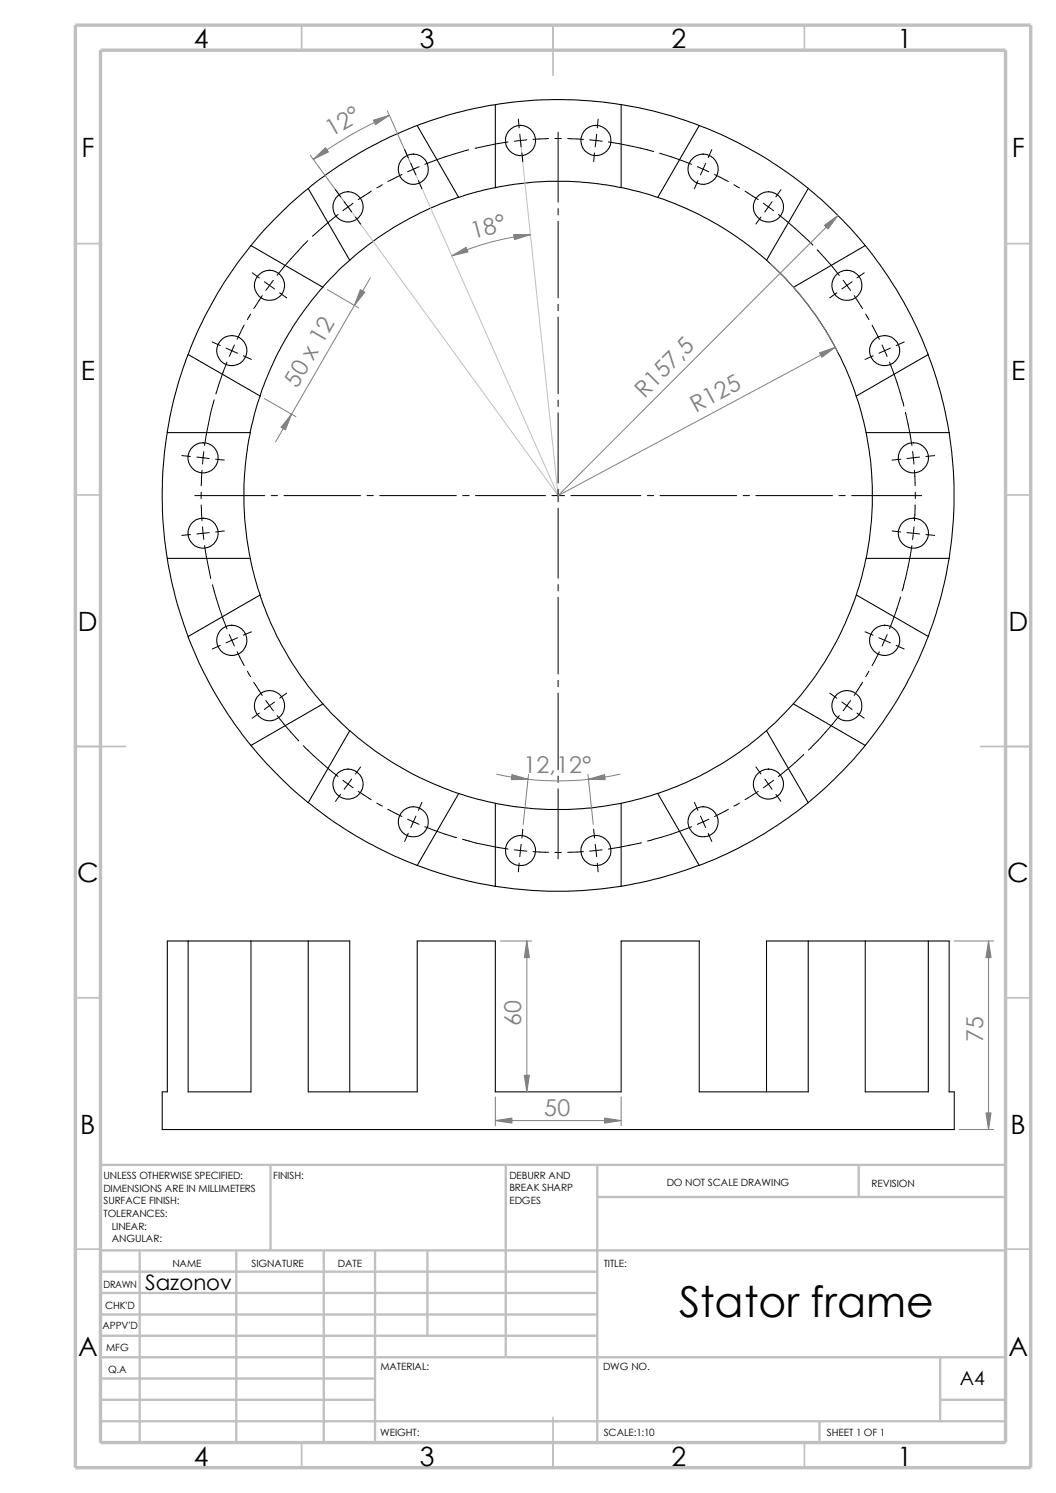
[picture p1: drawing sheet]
<svg xmlns="http://www.w3.org/2000/svg" width="210mm" height="297mm" viewBox="0 0 210 297" stroke-linecap="round" stroke-linejoin="round" font-family="sans-serif">
<g fill="none" stroke="#c0c0c0" stroke-width=".34">
<path d="M60 5v5M110 5v10M160 5v5M15 48.5h5M200 48.5h5M15 98.5h5M200 98.5h5M15 148.5h10M195 148.5h10M15 198.5h5M200 198.5h5M15 248.5h5"/>
<path d="M200 248.5h5M60 287v5M110 282v10M160 287v5"/>
</g>
<g fill="none" stroke="#c0c0c0" stroke-width=".47">
<path d="M53.8 231.7v17.1M100.6 231.7v38.3M118.8 231.7v55.3M118.8 238.1h81.2M170.8 231.7v6.4M200 231.7h-180v55.3M20 248.8h180M20 257.2h98.8M20 253h98.8M27.8 248.8v38.2M47 248.8v38.2M64.4 248.8v38.2"/>
<path d="M74.6 248.8v38.2M85 248.8v16.9M20 265.7h98.8M20 261.5h98.8M20 278.5h54.6M20 274.2h54.6M20 270h180M187 278.5h13M187 270v12.7M20 282.7h180M163 282.7v4.3"/>
</g>
<path d="M15 5h190v287h-190zM20 10h180v277h-180z" fill="none" stroke="#c0c0c0" stroke-width=".68" stroke-linecap="butt"/>
<g fill="none" stroke="#000" stroke-width=".21">
<path d="M61.3 37.5l8.3 14.3M61.3 37.5a79.9 79.9 0 0 0-11.4 11.4M83 25a76.6 76.6 0 0 0-21.7 12.5M83 25l8.2 14.3 3.5-1.1 3.8-.9M91.2 39.2a62.9 62.9 0 0 0-21.6 12.6M98.5 20.8a73.3 73.3 0 0 0-15.5 4.2M98.5 37.3a62 62 0 0 1 25 0M98.5 20.8a77.3 77.3 0 0 1 25 0M98.5 20.8v16.5M123.5 20.8a77.9 77.9 0 0 1 15.6 4.2M123.5 37.3l3.6 .8 3.7 1.2M123.5 20.8v16.5"/>
<path d="M130.8 39.3a62.4 62.4 0 0 1 27 17.9M139.1 25l-8.3 14.3M139.1 25a79.9 79.9 0 0 1 21.6 12.5M160.7 37.5l-8.3 14.3M160.7 37.5a86.2 86.2 0 0 1 11.4 11.4M49.9 48.9l14.3 8.3a62 62 0 0 0-12.5 21.6M49.9 48.9a78.3 78.3 0 0 0-12.5 21.6M69.6 51.8l-1.8 1.5-3.6 3.8M157.8 57.2a63.4 63.4 0 0 1 14.5 28.9M172.1 48.9l-14.3 8.2M172.1 48.9a78.6 78.6 0 0 1 16.7 37.2M37.4 70.5l14.3 8.3"/>
<path d="M37.4 70.5a77.3 77.3 0 0 0-4.2 15.5M51.7 78.8l-1.1 3.6-.9 3.6M184.6 70.5l-14.3 8.3M172.3 86.1a64.3 64.3 0 0 1 0 25M172.3 86.1h16.5M188.8 86.1a80.8 80.8 0 0 1 0 25M33.3 111.1a73.9 73.9 0 0 0 4.1 15.5M33.3 111.1a77.5 77.5 0 0 1 0-25h16.5a62.2 62.2 0 0 0 0 25M33.3 111.1h16.5M49.8 111.1l.8 3.7 1.1 3.5M170.3 118.4l14.3 8.2M170.3 118.4a63.4 63.4 0 0 1-17.9 27"/>
<path d="M172.3 111.1h16.5M172.3 111.1l-.9 3.6-1.1 3.7M188.8 111.1a81.5 81.5 0 0 1-4.2 15.5M37.4 126.6a78.6 78.6 0 0 0 12.5 21.7M37.4 126.6l14.3-8.2a63.6 63.6 0 0 0 12.5 21.6M184.6 126.6a81.6 81.6 0 0 1-12.5 21.7M49.9 148.3a86.2 86.2 0 0 0 11.4 11.4M61.3 159.6a79.9 79.9 0 0 0 21.7 12.6M64.2 140l-14.3 8.3M64.2 140l1.5 1.7 3.8 3.7M69.6 145.3a63.6 63.6 0 0 0 21.6 12.6M69.6 145.4l-8.3 14.3"/>
<path d="M91.2 157.9a63 63 0 0 0 32.3 1.9M91.2 157.9l-8.2 14.3M98.5 159.8v16.5M123.5 159.8v16.5M130.8 157.8l-3.5 1.1-3.8 .9M152.4 145.4l8.3 14.3M152.4 145.4a64.4 64.4 0 0 1-21.6 12.5l8.3 14.3a79.9 79.9 0 0 0 21.6-12.5M157.8 140l14.3 8.3M172.1 148.3a85.7 85.7 0 0 1-11.4 11.4M83 172.2a79.2 79.2 0 0 0 40.5 4.1M139 172.1a77.8 77.8 0 0 1-15.5 4.2M37.4 187.2h-4.1v30h-1v7.5h157.5v-7.5h-1v-30h-4.2"/>
<path d="M37.4 187.2v30h12.5v-30M37.4 187.2h12.5M49.9 187.2h11.4M61.3 187.2v30h21.7v-30h15.5v30h25v-30h15.6v30h21.6v-30M61.3 187.2h8.3v30M160.7 187.2h-8.3v30M160.7 187.2h11.4M172.1 187.2v30h12.5v-30M172.1 187.2h12.5"/>
<circle cx="82.2" cy="33.7" r="3"/>
<circle cx="103.5" cy="27.9" r="3"/>
<circle cx="118.5" cy="27.9" r="3"/>
<circle cx="139.8" cy="33.7" r="3"/>
<circle cx="53.6" cy="56.8" r="3"/>
<circle cx="69.2" cy="41.2" r="3"/>
<circle cx="152.8" cy="41.1" r="3"/>
<circle cx="168.4" cy="56.8" r="3"/>
<circle cx="46.1" cy="69.7" r="2.99"/>
<circle cx="175.9" cy="69.7" r="2.99"/>
<circle cx="40.4" cy="91.1" r="2.99"/>
<circle cx="181.6" cy="91.1" r="3"/>
<circle cx="40.4" cy="106.1" r="2.99"/>
<circle cx="181.6" cy="106.1" r="3"/>
<circle cx="46.1" cy="127.4" r="3"/>
<circle cx="175.9" cy="127.4" r="3"/>
<circle cx="53.6" cy="140.4" r="3"/>
<circle cx="69.2" cy="156" r="3"/>
<circle cx="152.8" cy="156" r="2.99"/>
<circle cx="168.4" cy="140.4" r="3"/>
<circle cx="82.2" cy="163.5" r="3"/>
<circle cx="103.5" cy="169.2" r="3"/>
<circle cx="118.5" cy="169.2" r="3"/>
<circle cx="139.8" cy="163.5" r="3"/>
</g>
<path d="M82.2 33.7l28.8 64.9M103.5 27.9l7.5 70.7M69.2 41.1l41.8 57.5" fill="none" stroke="#c0c0c0" stroke-width=".2"/>
<g fill="none" stroke="#808080" stroke-width=".2">
<path d="M61.7 30.9l6.9 9.4M77 22.1l4.8 10.7M77.4 22.9a82.3 82.3 0 0 0-15.1 8.8M65.1 57.6l6.2 3.7M73.7 55.2l-18.9 32.7M105.5 46.7a52.1 52.1 0 0 0-15.6 4.2M153.2 52.5a63.4 63.4 0 0 1 13.4 17.5M166.7 42.8l-55.7 55.8 55.1-29.5M52.6 79.3l6.2 3.6M98.8 154a56.1 56.1 0 0 0 24.5 0M105.1 154.1l-1 9.9M116.9 154.1l1.1 9.9"/>
<path d="M99.5 187.2h6.2M104.8 187.2v30M189.8 187.2h7.8M196.6 187.2v37.5M98.5 218.2v5.7M123.5 218.2v5.7M98.5 222.9h25M190.8 224.7h6.8"/>
</g>
<g fill="#808080" stroke="#808080" stroke-width=".2">
<path d="M89.9 50.9l2.8-1.7 .4 .9z"/>
<path d="M102.2 46.7h3.3l-3.2 1z"/>
<path d="M74.3 23.9l3.1-1-2.7 1.9z"/>
<path d="M62.3 31.7l2.4-2.3 .6 .8z"/>
<path d="M104.8 187.2l.5 3.3h-1z"/>
<path d="M104.3 213.9h1l-.5 3.3z"/>
<path d="M98.5 222.9l3.3-.5v1z"/>
<path d="M120.2 222.4l3.3 .5-3.3 .5z"/>
<path d="M196.1 221.4h1l-.5 3.3z"/>
<path d="M196.6 187.2l.5 3.3h-1z"/>
<path d="M101.8 154.1l3.2 .9-3.3 .1z"/>
<path d="M164 44.8l2.7-2-2 2.8z"/>
<path d="M163 70.2l3.1-1.1-2.7 2z"/>
<path d="M117 155l3.2-.9 .2 1z"/>
<path d="M58 82.4l-1.2 3.1-.9-.5z"/>
<path d="M71.7 57.6l.9 .5-2.1 2.6z"/>
</g>
<g fill="none" stroke="#000" stroke-width=".2">
<path d="M66.7 37.7l1 1.5M73.8 38l-2.6 1.7M76 36.7l-1.1 .7M79.9 34.7l-2.8 1.4M80.5 29.8l.7 1.6M81.7 32.5l1 2.3M83.2 35.9l.7 1.6M83.4 33.1l-2.3 1.1M93.2 29.8l-4.7 1.4-4 1.5M101 28.2l-6.5 1.3M103.1 23.7l.2 1.7M103.4 26.7l.1 1.2"/>
<path d="M103.5 27.9l.1 1.3M103.5 27.9l-1.2 .2M103.8 30.4l.2 1.8M104.8 27.8l-1.3 .1M109.1 27.6l-3.1 .1M110.4 27.6h1.2M111 26.3v13.9M112.9 27.6l3.1 .1M117.3 27.8l1.2 .1M118.2 30.4l-.1 1.8M118.5 27.9l-.1 1.3M118.5 27.9l1.3 .2"/>
<path d="M118.7 26.7l-.2 1.2M119 23.7l-.2 1.7M121 28.2l4.2 .8 4.8 1.1M131.2 30.5l6.3 2.2M138.7 33.1l2.3 1.1M138.8 35.9l-.7 1.6M140.3 32.5l-1 2.3M141.6 29.8l-.8 1.6M142.1 34.7l2.8 1.4M146 36.7l1.1 .7M148.2 38l2.6 1.7M155.3 37.7l-1 1.5"/>
<path d="M50.2 54.3l1.4 1M52.2 58.8l-1.7 2.6M52.6 56l2 1.5M54.4 55.8l-1.5 2M55.6 58.3l1.4 1M61.2 47.9l-3.3 3.6-2.8 3.3M67.2 42.7l-5.1 4.3M68.5 40.1l.7 1M69.2 41.1l.7 1.1M69.2 41.1l-1 .8M70.2 40.4l-1 .7M70.7 43.2l1 1.4"/>
<path d="M111 41.5v1.3M111 44v15.3M151.3 43.2l-1 1.4M151.8 40.4l2 1.5M153.5 40.1l-1.4 2.1M154.8 42.7l3.3 2.7 3.6 3.4M162.5 49.7l4.4 5.1M166.4 58.3l-1.4 1M167.7 55.8l1.5 2M169.5 56l-2.1 1.5M169.9 58.8l1.6 2.6M171.9 54.3l-1.5 1"/>
<path d="M42.2 68l1.6 .7M42.6 79.5l-.2 .7a57.6 57.6 0 0 0-1.7 8.4M45 69.3l2.2 1M45.1 72.1l-2.2 6.3M46.6 68.6l-1 2.3M48.4 70.8l1.6 .7M48.6 64.7l-1.4 2.8M49.8 62.5l-.6 1.1M111 60.5v1.3M111 63.1v15.2M111 79.6v1.3M172.2 62.5l.6 1.1"/>
<path d="M173.4 64.7l1.5 2.8M173.7 70.8l-1.7 .7M175.4 68.6l1 2.3M176.9 72.1l1.5 4 1.3 4.7M177.1 69.3l-2.3 1M179.8 68l-1.6 .7M36.2 90.6l1.7 .2M38.7 98.6h14M39.2 90.9l1.2 .2M40 97.9v1.3M40.2 93.6l-.2 3M40.4 91.1l-.1 1.2"/>
<path d="M40.4 91.1l1.2 .1M40.5 89.8l-.1 1.3M42.9 91.4l1.7 .1M53.9 98.6h1.3M56.5 98.6h15.2M73 98.6h1.3M75.5 98.6h15.3M92 98.6h1.3M94.6 98.6h13.9M109.8 98.6h2.5M111 82.1v14M111 97.3v2.5"/>
<path d="M113.5 98.6h14M128.7 98.6h1.3M131.3 98.6h15.2M147.8 98.6h1.3M150.3 98.6h15.3M166.8 98.6h1.3M169.4 98.6h13.9M179.2 91.4l-1.8 .1M180 82l1.4 6.6M181.5 89.8l.2 1.3M181.7 91.1l.1 1.2M181.7 91.1l-1.3 .1"/>
<path d="M181.9 93.6l.1 3M182 97.9v1.3M182.9 90.9l-1.2 .2M185.9 90.6l-1.8 .2M37.9 106.3l-1.7 .2M40 100.5l.2 3.1M40.3 104.8l.2 2.5M40.7 108.5l1.2 6.6M41.6 106l-2.4 .2M42.2 116.3l1.4 4.8 1.5 4M44.6 105.6l-1.7 .2M111 101.1v13.9"/>
<path d="M111 116.3v1.3M111 118.8v15.3M177.4 105.6l1.8 .2M179.1 118.7l-.7 2.4-1.5 4M180.4 106l1.3 .1M181.4 108.5l-.8 4.3-1.2 4.8M181.7 106.1l-.2 1.2M181.7 106.1l1.2 .1M181.8 104.8l-.1 1.3M182 100.5l-.1 3.1M184.1 106.3l1.8 .2M43.8 128.4l-1.6 .7"/>
<path d="M45.6 126.2l1 2.3M47.2 129.7l1.4 2.7M47.2 126.9l-2.2 1M49.2 133.5l.6 1.1M50 125.7l-1.6 .7M50.5 135.7l1.7 2.6M52.9 139.4l.7 1M54.6 139.7l-1 .7M57 137.9l-1.4 1M111 135.3v1.3M111 137.9v15.2M165 137.9l1.4 1"/>
<path d="M167.4 139.7l1 .7M169.2 139.4l-.8 1M171.5 135.7l-1.6 2.6M172 125.7l1.7 .7M172.8 133.5l-.6 1.1M174.8 126.9l2.3 1M174.9 129.7l-1.5 2.7M176.4 126.2l-1 2.3M178.2 128.4l1.6 .7M51.6 141.9l-1.4 1M53.6 140.4l-1 .7M53.6 140.4l.8 1"/>
<path d="M55.1 142.4l4.3 5M60.3 148.3l3.6 3.4 3.3 2.8M67.7 158l-1 1.4M68.2 155.2l1 .8M69.2 156l-.7 1M69.2 156l1 .7M69.9 155l-.7 1M71.2 157.4l2.6 1.7M71.7 152.6l-1 1.4M74.9 159.8l1.1 .6M83.9 159.6l-.7 1.6M111 154.4v1.3"/>
<path d="M111 156.9v14M138.1 159.6l.7 1.6M147.1 159.8l-1.1 .6M150.3 152.6l1 1.4M150.8 157.4l-2.6 1.7M152.1 155l1.4 2M153.8 155.2l-2 1.5M154.3 158l1 1.4M159.9 150.1l-1.8 1.6-3.3 2.8M166.9 142.4l-4.2 4.9-1.9 1.9M168.4 140.4l-.7 1M168.4 140.4l1.1 .7"/>
<path d="M170.4 141.9l1.5 1M77.1 161l2.8 1.4M81.1 163l2.3 1M81.2 165.8l-.7 1.6M82.7 162.3l-1 2.3M84.5 164.5l4 1.4 2.3 .7M92 167a51.8 51.8 0 0 0 9 1.9M102.3 169.1l2.5 .2M103.3 171.7l-.2 1.7M103.6 168l-.2 2.4M104 165l-.2 1.7M106 169.4l3.1 .1"/>
<path d="M110.4 169.6h1.2M116 169.4l-3.1 .1M118.1 165l.1 1.7M118.4 168l.1 1.2M118.5 169.2l.2 1.2M118.5 169.2l-1.2 .1M118.8 171.7l.2 1.7M119.8 169.1l-1.3 .1M127.6 167.6l-6.6 1.3M137.5 164.5l-4 1.4-4.7 1.4M139.3 162.3l1 2.3M140.8 165.8l.8 1.6"/>
<path d="M141 163l-2.3 1M144.9 161l-2.8 1.4"/>
</g>
<text font-size="8.5" x="135" y="262">Stator frame</text>
<g font-size="5.3">
<text x="38.5" y="9.6">4</text>
<text x="83.5" y="9.6">3</text>
<text x="133.5" y="9.6">2</text>
<text x="178.5" y="9.6">1</text>
<text x="16.2" y="31.3">F</text>
<text x="201.2" y="31.3">F</text>
<text x="16" y="75.6">E</text>
<text x="201.1" y="75.6">E</text>
<text x="15.5" y="125.6">D</text>
<text x="200.6" y="125.6">D</text>
<text x="15.3" y="175.6">C</text>
<text x="200.3" y="175.6">C</text>
<text x="16" y="225.6">B</text>
<text x="201" y="225.6">B</text>
<text x="15.5" y="269.8">A</text>
<text x="200.5" y="269.8">A</text>
<text x="38.5" y="291.6">4</text>
<text x="83.5" y="291.6">3</text>
<text x="133.5" y="291.6">2</text>
<text x="178.5" y="291.6">1</text>
</g>
<g font-size="4.6" fill="#808080">
<text x="65.9" y="27.3" transform="rotate(-30 65.9 27.3)">12°</text>
<text x="94.1" y="47.5" transform="rotate(-15 94.1 47.5)">18°</text>
<text x="59.1" y="77.4" transform="rotate(-60 59.1 77.4)">50 x 12</text>
<text x="128.2" y="79.3" transform="rotate(-45 128.2 79.3)">R157,5</text>
<text x="138.4" y="82.2" transform="rotate(-28 138.4 82.2)">R125</text>
<text x="104.1" y="153.8">12,12°</text>
<text x="103.7" y="204" transform="rotate(-90 103.7 204)">60</text>
<text x="195.5" y="207.2" transform="rotate(-90 195.5 207.2)">75</text>
<text x="108.2" y="222">50</text>
</g>
<text font-size="4.2" x="28.9" y="256.5">Sazonov</text>
<text font-size="3.9" x="190.9" y="275.5">A4</text>
<g font-size="2">
<text x="20.6" y="234.6">UNLESS OTHERWISE SPECIFIED:</text>
<text x="20.6" y="237.1">DIMENSIONS ARE IN MILLIMETERS</text>
<text x="20.6" y="239.6">SURFACE FINISH:</text>
<text x="54.4" y="234.6">FINISH:</text>
<text x="101.3" y="239.5">EDGES</text>
<text x="101.3" y="234.5">DEBURR AND</text>
<text x="101.3" y="237">BREAK SHARP</text>
<text x="132.6" y="236">DO NOT SCALE DRAWING</text>
<text x="173.3" y="236.2">REVISION</text>
<text x="20.6" y="242.1">TOLERANCES:</text>
<text x="22.2" y="244.6">LINEAR:</text>
<text x="22.2" y="247.1">ANGULAR:</text>
<text x="50" y="252">SIGNATURE</text>
<text x="67.2" y="252">DATE</text>
<text x="120.1" y="252">TITLE:</text>
<text x="20.6" y="256.2">DRAWN</text>
<text x="34.3" y="252.1">NAME</text>
<text x="20.9" y="260.4">CHK'D</text>
<text x="20.4" y="264.5">APPV'D</text>
<text x="21.1" y="268.8">MFG</text>
<text x="21.5" y="273.1">Q.A</text>
<text x="75.6" y="272.5">MATERIAL:</text>
<text x="119.9" y="272.5">DWG NO.</text>
<text x="75.6" y="285.6">WEIGHT:</text>
<text x="120.1" y="285.6">SCALE:1:10</text>
<text x="164.5" y="285.6">SHEET 1 OF 1</text>
</g>
</svg>
